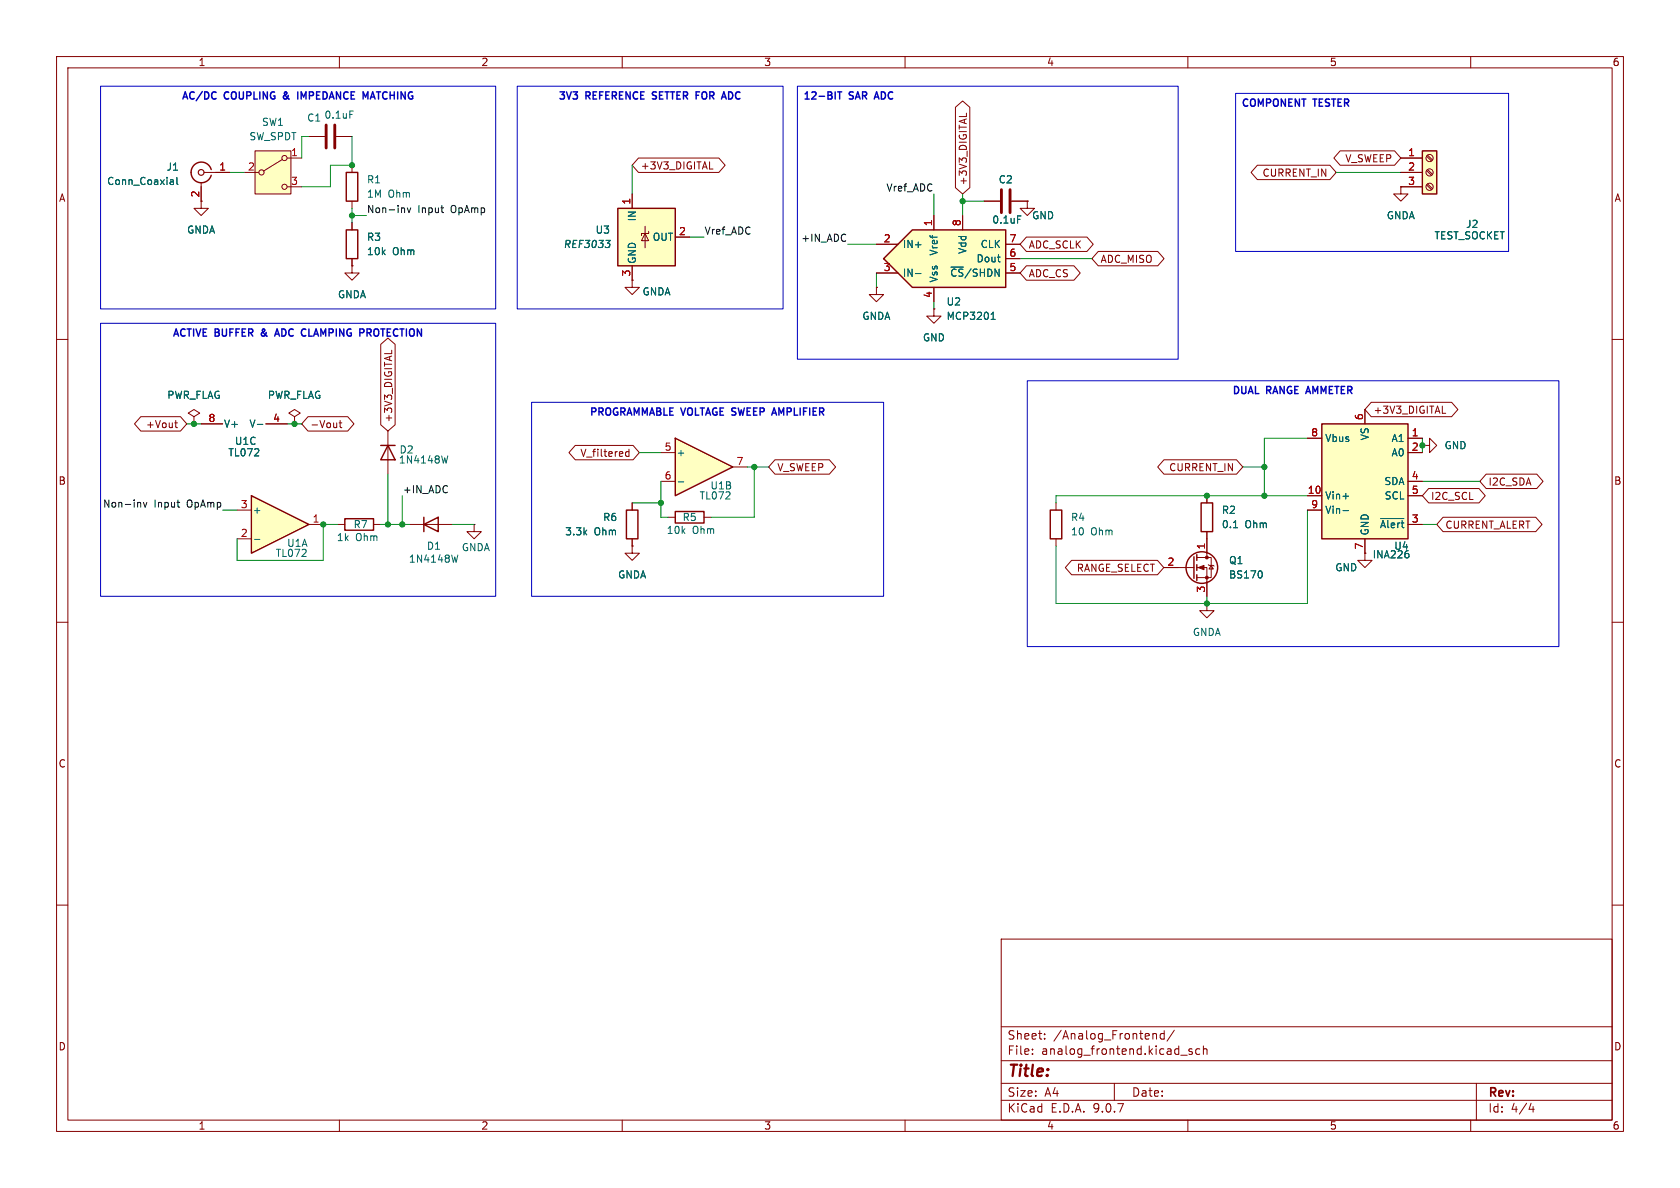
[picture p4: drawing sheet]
<svg xmlns="http://www.w3.org/2000/svg" width="297mm" height="210mm" viewBox="0 0 297 210" stroke-linecap="round" stroke-linejoin="round" font-family="sans-serif">
<g fill="none" stroke="#840000" stroke-width=".18">
<path d="M10 10h277v190h-277zM12 12h273v186h-273zM60 10v2M110 10v2M160 10v2M210 10v2M260 10v2M62.2 29.2v1.3M62.2 35.6v1.2M10 60h2M35.6 74.9h3.8M47 74.9h3.8"/>
<path d="M285 60h2M241.3 97.8v1.3h1.3l-1.3 1.2-1.3-1.2h1.3M241.3 97.8h.1M10 110h2M285 110h2M10 160h2M177 166h108v32h-108zM285 160h2M60 198v2M110 198v2M160 198v2M177 194.5h108"/>
<path d="M177 191.5h108M177 187.5h108M177 181.5h108M182.5 186.3v.1M182.5 185.5v.1M184.7 183.6v.1M184.7 182.8v.1M197 191.5v3M204 182.7l.4 .1 .1 .1v.8M205.8 182.8l-.4-.1-.3 .3v.4l.1 .2h.6M205.8 182.2v1.5M207.6 182.1l-1.3 2"/>
<path d="M208.7 186.5h1.2M210 198v2M210.7 185.5l-.3-.1-.2 .2v.2l.5 .2v.3h-.5M212.1 185.5l-.4-.1-.3 .3v.4l.1 .2h.6M212.7 185.5l.3-.1 .3 .1 .1 .9M212.7 184.9v1.5M260 198v2M261 191.5v6.5M270.7 195l-.4 1.1h.9M271 195.6v1"/>
</g>
<path d="M61.2 30.5h2v5.1h-2z" fill="none" stroke="#840000" stroke-width=".25"/>
<path d="M45.5 75h1" fill="none" stroke="#006464" stroke-width=".18"/>
<path d="M109.2 36.8h10.2v10.2h-10.2z" fill="#ffffc2"/>
<path d="M109.2 36.8h10.2v10.2h-10.2zM185.7 90.2h2v5.1h-2zM212.3 88.9h2.1v5.1h-2.1z" fill="none" stroke="#840000" stroke-width=".25"/>
<path d="M111.8 34.3v2.5M111.8 49.5v1.3h1.2l-1.2 1.3-1.3-1.3h1.3M111.8 49.5h.1M111.8 47v2.5M114 41.3l.7 1.2h-1.3zM114 40v3.8M114.7 40.9v.4h-1.3v.4M119.4 41.9h2.5M186.7 88.9v1.3M186.7 95.3v1.2M213.4 87.6v1.3M213.4 94v1.3" fill="none" stroke="#840000" stroke-width=".18"/>
<path d="M107.1 42.5h.8l-.5 .5M107.7 43l.1 .2-.1 .4M218.1 93.3h.7" fill="none" stroke="#006464" stroke-width=".18"/>
<path d="M233.7 74.9h15.2v20.4h-15.2z" fill="#ffffc2"/>
<g fill="none" stroke="#840000" stroke-width=".25">
<path d="M37.3 30a1.81 1.81 0 0 0-2.8-1 1.81 1.81 0 0 0 0 3 1.81 1.81 0 0 0 2.8-1M61.2 40.6h2v5.1h-2zM233.7 74.9h15.2v20.4h-15.2zM61 91.7h5v2h-5zM211.1 98.4v3.8M211.6 98v1.1M211.6 99.8v1M211.6 101.6v1"/>
<circle cx="212.5" cy="100.3" r="2.79"/>
</g>
<g fill="none" stroke="#840000" stroke-width=".18">
<path d="M35.6 32.3v3.3M36.1 30.5h4.5M54.6 24.1h2.8M59.4 24.1h2.8M62.2 39.4v1.2M62.2 47v1.3h1.3l-1.3 1.2-1.2-1.2h1.2M62.2 47h.1M62.2 45.7v1.3M231.1 77.5h2.6M241.3 72.4v2.5M248.9 77.5h2.6M59.7 92.7h1.3"/>
<path d="M66 92.7h1.3M211.6 98.6h2.5v3.5h-2.5M213.4 95.3v3.3M213.6 99.8l.1 .1h.8l.1 .2M214.1 99.9l.4 .7h-.8zM231.1 87.6h2.6M231.1 90.2h2.6M241.3 95.3v2.5M248.9 87.6h2.6M248.9 80h2.6M248.9 85.1h2.6M248.9 92.7h2.6"/>
<path d="M205.7 100.3h5.4M211.6 100.3h1.8v5.1M213.4 106.7v1.3h1.2l-1.2 1.2-1.3-1.2h1.3M213.4 106.7h.1"/>
</g>
<path d="M61.8 19.6h.6M30.2 31.8h.4l.1 .8M30.7 32.6h-.5M30.7 32.1h-.5M31.3 31.4v1l.2 .2M237.4 87.7h1M237.4 90.3h1M244.1 91.7h4.1M249 98l.1 .4-.1 .2M223 101l.1 .4-.1 .7" fill="none" stroke="#006464" stroke-width=".18"/>
<path d="M57.7 22.1v4.1M59.2 22.1v4.1" fill="none" stroke="#840000" stroke-width=".51"/>
<g fill="#840000" stroke="#840000" stroke-width=".18">
<path d="M211.8 100.3l1.1-.4v.8z"/>
<circle cx="213.4" cy="98.6" r=".25"/>
<circle cx="213.4" cy="102.1" r=".25"/>
</g>
<circle cx="35.6" cy="30.5" r=".51" fill="none" stroke="#840000" stroke-width=".2"/>
<path d="M44.4 87.6l10.2 5.1-10.2 5.1z" fill="#ffffc2"/>
<path d="M44.4 87.6l10.2 5.1-10.2 5.1z" fill="none" stroke="#840000" stroke-width=".25"/>
<path d="M41.9 90.2h2.5M41.9 95.3h2.5M54.6 92.7h2.5" fill="none" stroke="#840000" stroke-width=".18"/>
<path d="M45 95.3h.9" fill="none" stroke="#006464" stroke-width=".18"/>
<path d="M251.5 26.7h2.5v7.6h-2.5z" fill="#ffffc2"/>
<path d="M251.5 26.7h2.5v7.6h-2.5z" fill="none" stroke="#840000" stroke-width=".25"/>
<g fill="none" stroke="#840000" stroke-width=".18">
<path d="M247.6 33v1.3h1.3l-1.3 1.3-1.2-1.3h1.2M247.6 33h.1M247.6 27.9h3.9M247.6 30.5h3.9M247.6 33h3.9M252.2 27.6l.9 .8M252.2 30.1l.9 .9M252.2 32.7l.9 .8M252.4 27.4l.8 .9M252.4 30l.8 .8M252.4 32.5l.8 .9M34.3 73.7l1-.7-1-.6-1 .6 1 .7v1.2"/>
<path d="M34.3 74.9h.1M52.1 73.7l1-.7-1-.6-1 .6 1 .7v1.2M52.1 74.9h.1"/>
<circle cx="252.7" cy="30.5" r=".63"/>
<circle cx="252.7" cy="33" r=".63"/>
<circle cx="252.7" cy="27.9" r=".63"/>
</g>
<path d="M119.4 77.5l10.1 5.1-10.1 5z" fill="#ffffc2"/>
<path d="M119.4 77.5l10.1 5.1-10.1 5z" fill="none" stroke="#840000" stroke-width=".25"/>
<path d="M116.8 80h2.6M116.8 85.1h2.6M129.5 82.6h2.6" fill="none" stroke="#840000" stroke-width=".18"/>
<path d="M119.9 85.2h1" fill="none" stroke="#006464" stroke-width=".18"/>
<path d="M45.1 26.7h6.3v7.6h-6.3z" fill="#ffffc2"/>
<g fill="none" stroke="#840000" stroke-width=".18">
<path d="M35.6 35.6v1.2h-1.3l1.3 1.3 1.2-1.3h-1.2M43.2 30.5h2.5M45.1 26.7h6.3v7.6h-6.3zM49.9 28.2l-3.3 2M50.8 27.9h2.5M50.8 33h2.5M174 35.6h2.8M178.8 35.6h2.8M181.6 35.6v1.2h1.3l-1.3 1.3-1.3-1.3h1.3M181.6 35.6h.1M154.9 50.8v1.3h1.3l-1.3 1.2-1.2-1.2h1.2M154.9 50.8h.1"/>
<path d="M68.6 76.2v7.6M251.5 78.7h1.2v-1.2l1.3 1.2-1.3 1.3v-1.3M251.5 78.7h.1M72.4 92.7h7.6M83.8 92.7v1.3h1.3l-1.3 1.3-1.3-1.3h1.3M83.8 92.7h.1M111.8 96.5v1.3h1.2l-1.2 1.3-1.3-1.3h1.3M111.8 96.5h.1M111.8 88.9v1.3M111.8 95.3v1.2M118.1 91.4h1.3M124.5 91.4h1.2"/>
<circle cx="46.2" cy="30.5" r=".46"/>
<circle cx="50.3" cy="33" r=".46"/>
<circle cx="50.3" cy="27.9" r=".46"/>
</g>
<path d="M67.3 78.7h2.5M68.6 78.7l1.2 2.6h-2.5zM74.9 92.7l2.6-1.3v2.6zM74.9 91.4v2.6M110.7 90.2h2.1v5.1h-2.1zM119.4 90.4h5.1v2.1h-5.1z" fill="none" stroke="#840000" stroke-width=".25"/>
<path d="M179.9 38.2h.6M79.2 80.6l-.3 1.3M80.9 98.1l-.3 1.3" fill="none" stroke="#006464" stroke-width=".18"/>
<path d="M177 33.5v4.1M178.6 33.5v4.1" fill="none" stroke="#840000" stroke-width=".51"/>
<path d="M156.2 45.7l5.1-5.1h16.5v10.2h-16.5z" fill="#ffffc2"/>
<path d="M156.2 45.7l5.1-5.1h16.5v10.2h-16.5z" fill="none" stroke="#840000" stroke-width=".25"/>
<g fill="none" stroke="#840000" stroke-width=".18">
<path d="M168.9 19l1.3-1.1 1.3 1.1v14.2l-1.3 1.1-1.3-1.1zM35.6 33v2.6M38.1 30.5h2.5M62.2 39.4v1.2M111.8 34.3v2.5M112.9 27.9h14.2l1.1 1.3-1.1 1.3h-14.2l-1.1-1.3zM125.4 29.9h.6M165.1 38.1v2.5M170.2 38.1v2.5M170.9 20v.6M174 35.6h2.8M178.8 35.6h2.8"/>
<path d="M181.6 35.6h.1M222.3 29.2h12.8l1.1 1.3-1.1 1.3h-12.8l-1.1-1.3zM236.9 26.7h9.6l1.1 1.2-1.1 1.3h-9.6l-1.1-1.3zM247.6 33h.1M247.6 30.5h3.9M247.6 27.9h3.9M247.6 33h3.9M62.2 47h.1M62.2 45.7v1.3M111.8 49.5h.1M111.8 47v2.5M119.4 41.9h2.5"/>
<path d="M154.9 50.8h.1M154.9 43.2h3.8M154.9 48.3h3.8M165.1 54.6v1.3h1.3l-1.3 1.3-1.3-1.3h1.3M165.1 54.6h.1M165.1 50.8v2.5M177.8 43.2h2.5M177.8 48.3h2.5M177.8 45.7h2.5M181.5 41.9h10.7l1.1 1.3-1.1 1.3h-10.7l-1.2-1.3zM181.5 47h8.4l1.1 1.3-1.1 1.2h-8.4l-1.2-1.2zM194.2 44.4h10.5l1.1 1.3-1.1 1.3h-10.5l-1.2-1.3z"/>
<path d="M24.9 73.7h7l1.1 1.2-1.1 1.3h-7l-1.1-1.3zM30.9 74.8h.5M31.1 74.3v1.1l.3 .2M34.3 74.9h.1M35.6 74.9h3.8M47 74.9h3.8M52.1 74.9h.1M54.5 73.7h7l1.1 1.2-1.1 1.3h-7l-1.2-1.3zM59.9 74.8h.5M60.1 74.3v1.1l.3 .2M67.3 60.9l1.3-1.1 1.3 1.1v14.2l-1.3 1.1-1.3-1.1zM69.3 61.9v.6"/>
<path d="M101.7 78.7h10.2l1.1 1.3-1.1 1.3h-10.2l-1.1-1.3zM111.2 79.4v1.3M111.2 79.9l-.4-.1-.2 .3 .1 .5h.5M231.1 77.5h2.6M241.3 72.4v2.5M242.4 71.1h14.2l1.1 1.3-1.1 1.3h-14.2l-1.1-1.3zM248.9 77.5h2.6M251.5 78.7h.1M255 73.1h.6M111.8 96.5h.1M111.8 88.9v1.3M111.8 95.3v1.2"/>
<path d="M137 81.3h9.6l1.1 1.3-1.1 1.2h-9.6l-1.1-1.2zM189.4 99.1h15.2l1.1 1.2-1.1 1.3h-15.2l-1.1-1.3zM205.8 81.3h12.8l1.1 1.3-1.1 1.2h-12.8l-1.1-1.2zM213.4 87.6v1.3M213.4 94v3.8M231.1 87.6h2.6M231.1 90.2h2.6M241.3 97.8h.1M241.3 95.3v2.5M248.9 87.6h2.6M248.9 80h2.6M248.9 85.1h2.6"/>
<path d="M248.9 92.7h2.6M252.6 86.4h8.9l1.1 1.2-1.1 1.3h-8.9l-1.1-1.3zM255.1 91.4h16.4l1.1 1.3-1.1 1.3h-16.4l-1.1-1.3zM262.7 83.8h9l1.1 1.3-1.1 1.3h-9l-1.1-1.3zM205.7 100.3h2.6M213.4 102.9v2.5"/>
</g>
<g fill="none" stroke="#006464" stroke-width=".18">
<path d="M30.2 31.8h.4l.1 .8M30.7 32.6h-.5M30.7 32.1h-.5M31.3 31.4v1l.2 .2M179.9 38.2h.6M107.1 42.5h.8l-.5 .5M107.7 43l.1 .2-.1 .4M161.8 48.4h1M175.2 56.5h.7M175.3 55.5l.3-.3v1.3M45.5 75h1M218.1 93.3h.7"/>
<path d="M237.4 87.7h1M237.4 90.3h1M244.1 91.7h4.1M249 98l.1 .4-.1 .2M223 101l.1 .4-.1 .7"/>
</g>
<path d="M71.5 36.8v.8M72 36.7l.3 .9 .3-.9M77.9 36.7h.5M78.3 37.6h.1M24.7 88.8l.2 .2v.7M25.4 88.8l.3 .9 .3-.9M31.3 88.8h.5M31.6 89.7h.2" fill="none" stroke="#0f0f0f" stroke-width=".18"/>
<g fill="none" stroke="#009600" stroke-width=".18">
<path d="M40.6 30.5h2.6M54.6 24.1h-1.3v3.8M62.2 24.1v5.1h-3.8v3.8h-5.1M62.2 36.8v2.6M62.2 38.1h2.6M111.8 29.2v5.1M165.1 34.3v3.8M170.2 34.3v3.8M170.2 35.6h3.8M236.2 30.5h11.4M121.9 41.9h2.6M149.9 43.2h5"/>
<path d="M154.9 48.3v2.5M165.1 53.3v1.3M180.3 45.7h12.7M33 74.9h2.6M50.8 74.9h2.5M231.1 77.5h-7.6v10.1M251.5 77.5v2.5M39.4 90.2h2.5M59.7 92.7h-2.6v6.4h-15.2v-3.8M67.3 92.7h5.1M68.6 83.8v8.9M71.1 87.6v5.1"/>
<path d="M80 92.7h3.8M111.8 88.9h5M113 80h3.8M116.8 85.1v6.3h1.3M132.1 82.6h3.8M133.3 82.6v8.8h-7.6M219.7 82.6h3.8M231.1 90.2v16.5h-44.4v-10.2M231.1 87.6h-44.4v1.3M251.5 92.7h2.5M251.5 85.1h10.1M213.4 105.4v1.3"/>
</g>
<path d="M17.8 15.2h69.8v39.4h-69.8zM91.4 15.2h47v39.4h-47zM141 15.2h67.3v48.3h-67.3zM218.4 16.5h48.3v28h-48.3zM17.8 57.2h69.8v48.2h-69.8zM94 71.1h62.2v34.3h-62.2zM181.6 67.3h94v47h-94z" fill="none" stroke="#0000c2" stroke-width=".18"/>
<g fill="none" stroke="#0000c2" stroke-width=".25">
<path d="M32.3 17.5l.4-1.3 .5 1.3M34.3 16.4l-.3-.2-.3 .2M35.8 16.2l-1.1 1.6M36.8 16.4l-.6-.2v1.3M38.2 16.4l-.4-.2-.3 .2M38.2 17.4l-.3 .1M40.4 16.4l-.3-.2-.3 .2M41 16.4l.2-.2 .5 .2M42.3 16.2v1.1M43 16.2v1.1M44.3 16.4l-.7-.2v1.3M44.9 16.2v1.3"/>
<path d="M45.9 16.2v1.3M47.3 16.2v1.3l-.8-1.3v1.3M48.5 16.3l-.3-.1-.3 .2M50.3 16.4l.2-.2 .2 .2M52.6 16.2v1.3M53.2 17.5v-1.3l.5 .9 .4-.9v1.3M55.4 16.4l-.7-.2v1.3M56.6 16.2h-.6v1.3M57.7 16.4l-.6-.2v1.3M58.2 17.5l.4-1.3 .5 1.3M60.2 16.2v1.3l-.7-1.3v1.3M61.5 16.4l-.3-.2-.3 .2"/>
<path d="M62.7 16.2h-.6v1.3M64.2 17.5v-1.3l.4 .9 .4-.9v1.3M65.5 17.5l.4-1.3 .4 1.3M66.6 16.2h.7M66.9 16.2v1.3M68.4 16.4l-.3-.2-.3 .2M69 16.2v1.3M69.7 16.2v1.3M70.3 16.2v1.3M71.6 16.2v1.3l-.7-1.3v1.3M72.9 16.3l-.3-.1-.3 .2M99 16.2h.8l-.4 .5"/>
<path d="M100.1 16.2l.5 1.3 .4-1.3M101.3 16.2h.8l-.4 .5M104.3 16.4l-.7-.2v1.3M105.5 16.2h-.6v1.3M106.6 16.2h-.6v1.3M107.7 16.2h-.6v1.3M108.9 16.4l-.6-.2v1.3M110.1 16.2h-.6v1.3M111.4 16.2v1.3l-.7-1.3v1.3M112.7 16.4l-.3-.2-.3 .2M113.9 16.2h-.6v1.3M116.1 16.3l-.5-.1-.2 .2"/>
<path d="M117.2 16.2h-.6v1.3M117.6 16.2h.7M117.9 16.2v1.3M118.5 16.2h.8M118.9 16.2v1.3M120.3 16.2h-.6v1.3M121.5 16.4l-.7-.2v1.3M123.7 16.2h-.6v1.3M124.2 16.4l.2-.2 .5 .2M126.2 16.4l-.7-.2v1.3M127.5 17.5l.5-1.3 .4 1.3M129.4 16.4l-.6-.2v1.3"/>
<path d="M130.8 16.4l-.4-.2-.3 .2M142.6 16.4l.1-.2v1.3M143.5 16.4l.2-.2 .5 .2M147 16.4l-.6-.2v1.3M147.7 16.2v1.3M148.1 16.2h.7M148.4 16.2v1.3M150.9 16.3l-.5-.1-.2 .2M151.2 17.5l.4-1.3 .5 1.3M153.2 16.4l-.7-.2v1.3M154.5 17.5l.5-1.3 .4 1.3M154.7 17.1h.6"/>
<path d="M156.4 16.4l-.6-.2v1.3M157.8 16.4l-.3-.2-.4 .2M220.6 17.6l-.4-.1-.3 .2M221.1 17.7l.3-.2 .5 .2M222.5 18.8v-1.3l.4 .9 .4-.9v1.3M224.6 17.6l-.7-.1v1.3M225.2 17.7l.2-.2 .5 .2M227.2 17.5v1.3l-.7-1.3v1.3M228.4 17.5h-.6v1.3M229.7 17.5v1.3l-.7-1.3v1.3M230.1 17.5h.8M230.5 17.5v1.3"/>
<path d="M232.1 17.5h.7M232.4 17.5v1.3M233.8 17.5h-.6v1.3M235 17.6l-.4-.1-.2 .1M235.4 17.5h.7M235.8 17.5v1.3M237.2 17.5h-.6v1.3M238.4 17.6l-.7-.1v1.3M30.7 59.4l.4-1.3 .5 1.3M32.7 58.3l-.3-.2-.3 .2M33.1 58.1h.7M33.4 58.1v1.3"/>
<path d="M34.2 58.1v1.3M34.7 58.1l.4 1.3 .4-1.3M36.5 58.1h-.6v1.3M38.6 58.3l-.6-.2v1.3M39.3 58.1v1.1M40 58.1v1.1M41.2 58.1h-.6v1.3M42.3 58.1h-.6v1.3M43.4 58.1h-.6v1.3M44.6 58.3l-.6-.2v1.3M46.4 58.3l.2-.2 .2 .2M48.6 59.4l.4-1.3 .4 1.3"/>
<path d="M48.7 59.1h.6M50.4 58.3l-.6-.2v1.3M51.8 58.3l-.3-.2-.3 .2M54.1 58.3l-.4-.2-.3 .2M54.6 58.1v1.3M55.5 59.4l.4-1.3 .4 1.3M56.7 59.4v-1.3l.4 1 .5-1v1.3M58.8 58.3l-.6-.2v1.3M59.4 58.1v1.3M60.8 58.1v1.3l-.7-1.3v1.3M62 58.2l-.3-.1-.3 .2M64.3 58.3l-.7-.2v1.3"/>
<path d="M64.9 58.8h.5M65.6 58.3l-.7-.2v1.3M66.2 58.3l.2-.2 .5 .2M67.3 58.1h.7M67.7 58.1v1.3M69.1 58.1h-.6v1.3M70.3 58.3l-.3-.2-.3 .2M70.7 58.1h.7M71.1 58.1v1.3M71.8 58.1v1.3M72.5 58.3l.2-.2 .5 .2M74.5 58.1v1.3l-.7-1.3v1.3"/>
<path d="M105.3 72.2l-.7-.1v1.3M106.6 72.2l-.7-.1v1.3M107.2 72.3l.2-.2 .5 .2M109.2 72.2l-.3-.1-.3 .2M110.4 72.2l-.6-.1v1.3M110.9 73.4l.4-1.3 .4 1.3M112.1 73.4v-1.3l.4 .9 .5-.9v1.3M113.6 73.4v-1.3l.4 .9 .4-.9v1.3M114.8 73.4l.5-1.3 .4 1.3M116.7 72.2l-.6-.1v1.3M117.4 72.1v1.3M119 72.1h-.6v1.3"/>
<path d="M120.3 72.1l.5 1.3 .4-1.3M121.6 72.3l.3-.2 .4 .2M122.9 72.1v1.3M123.8 72.1h.7M124.2 72.1v1.3M124.8 73.4l.4-1.3 .4 1.3M126.7 72.2l-.3-.1-.3 .2M127.9 72.1h-.6v1.3M130.1 72.2l-.5-.1-.2 .1M130.5 72.1l.3 1.3M131.6 72.1l-.3 1.3M132.7 72.1h-.6v1.3"/>
<path d="M133.8 72.1h-.6v1.3M135 72.2l-.6-.1v1.3M136.4 73.4l.5-1.3 .4 1.3M136.6 73h.6M137.7 73.4v-1.3l.4 .9 .5-.9v1.3M139.8 72.2l-.6-.1v1.3M140.4 72.1v1.3M141.5 72.1v1.3M142.7 72.1h-.6v1.3M143.1 72.1v1.3M144.4 72.1h-.6v1.3M145.6 72.2l-.7-.1v1.3"/>
<path d="M218.9 68.5l-.6-.2v1.3M219.5 68.3v1M220.3 68.3v1M220.7 69.6l.4-1.3 .4 1.3M221.9 68.3v1.3M224.6 68.4l-.7-.1v1.3M225 69.6l.5-1.3 .4 1.3M227 68.3v1.3l-.7-1.3v1.3M228.3 68.4l-.3-.1-.3 .2M229.5 68.3h-.6v1.3M230.8 69.6l.5-1.3 .4 1.3M232.1 69.6v-1.3l.4 .9 .5-.9v1.3"/>
<path d="M233.6 69.6v-1.3l.4 .9 .4-.9v1.3M235.6 68.3h-.6v1.3M236 68.3h.7M236.3 68.3v1.3M237.7 68.3h-.6v1.3M238.9 68.4l-.6-.1v1.3"/>
</g>
<g fill="#009600" stroke="#009600" stroke-width=".18">
<circle cx="71.1" cy="92.7" r=".46"/>
<circle cx="68.6" cy="92.7" r=".46"/>
<circle cx="133.3" cy="82.6" r=".46"/>
<circle cx="116.8" cy="88.9" r=".46"/>
<circle cx="223.5" cy="87.6" r=".46"/>
<circle cx="223.5" cy="82.6" r=".46"/>
<circle cx="213.4" cy="106.7" r=".46"/>
<circle cx="251.5" cy="78.7" r=".46"/>
<circle cx="62.2" cy="38.1" r=".46"/>
<circle cx="34.3" cy="74.9" r=".46"/>
<circle cx="62.2" cy="29.2" r=".46"/>
<circle cx="170.2" cy="35.6" r=".46"/>
<circle cx="213.4" cy="87.6" r=".46"/>
<circle cx="57.1" cy="92.7" r=".46"/>
<circle cx="52.1" cy="74.9" r=".46"/>
</g>
<text font-size="2.8" fill="#840000" x="178" y="190.9">Title:</text>
<g font-size="2.1" fill="#840000">
<text x="178" y="184">Sheet:</text>
<text x="186.2" y="184">/Analog_Frontend/</text>
<text x="178" y="186.7">File:</text>
<text x="184.1" y="186.7">analog_frontend.kicad_sch</text>
<text x="178" y="196.9">KiCad</text>
<text x="178" y="194.1">Size:</text>
<text x="184.7" y="194.1">A4</text>
<text x="185.7" y="196.9">E.D.A.</text>
<text x="193.3" y="196.9">9.0.7</text>
<text x="200" y="194.1">Date:</text>
<text x="263" y="194.3">Rev:</text>
<text x="263" y="196.9">Id:</text>
<text x="267.1" y="196.9">4/4</text>
</g>
<g font-size="1.8" fill="#840000">
<text x="35" y="11.9">1</text>
<text x="85" y="11.9">2</text>
<text x="135" y="11.9">3</text>
<text x="185" y="11.9">4</text>
<text x="235" y="11.9">5</text>
<text x="285" y="11.9">6</text>
<text x="237.7" y="28.9">V_SWEEP</text>
<text x="10.3" y="35.9">A</text>
<text x="35.3" y="35" transform="rotate(-90 35.3 35)">2</text>
<text x="113.2" y="30.2">+3V3_DIGITAL</text>
<text x="171.1" y="32.9" transform="rotate(-90 171.1 32.9)">+3V3_DIGITAL</text>
<text x="223.1" y="31.4">CURRENT_IN</text>
<text x="285.3" y="35.9">A</text>
<text x="181.8" y="44.1">ADC_SCLK</text>
<text x="194.5" y="46.7">ADC_MISO</text>
<text x="181.8" y="49.2">ADC_CS</text>
<text x="25.7" y="75.9">+Vout</text>
<text x="54.8" y="75.9">-Vout</text>
<text x="69.5" y="74.8" transform="rotate(-90 69.5 74.8)">+3V3_DIGITAL</text>
<text x="242.7" y="73.3">+3V3_DIGITAL</text>
<text x="102.5" y="81">V_filtered</text>
<text x="137.3" y="83.5">V_SWEEP</text>
<text x="206.6" y="83.5">CURRENT_IN</text>
<text x="10.3" y="85.9">B</text>
<text x="252.9" y="88.6">I2C_SCL</text>
<text x="263" y="86">I2C_SDA</text>
<text x="285.3" y="85.9">B</text>
<text x="255.4" y="93.7">CURRENT_ALERT</text>
<text x="190.3" y="101.3">RANGE_SELECT</text>
<text x="10.3" y="135.9">C</text>
<text x="285.3" y="135.9">C</text>
<text x="10.3" y="185.9">D</text>
<text x="285.3" y="185.9">D</text>
<text x="35" y="199.9">1</text>
<text x="85" y="199.9">2</text>
<text x="135" y="199.9">3</text>
<text x="185" y="199.9">4</text>
<text x="235" y="199.9">5</text>
<text x="285" y="199.9">6</text>
</g>
<g font-size="1.8" fill="#0000c2">
<text x="31.9" y="18.2">AC/DC</text>
<text x="39.7" y="18.2">COUPLING</text>
<text x="50.6" y="18.2">&amp;</text>
<text x="53.6" y="18.2">IMPEDANCE</text>
<text x="65.7" y="18.2">MATCHING</text>
<text x="98.6" y="18.2">3V3</text>
<text x="103.5" y="18.2">REFERENCE</text>
<text x="115.8" y="18.2">SETTER FOR</text>
<text x="129.2" y="18.2">ADC</text>
<text x="141.9" y="18.2">12-BIT</text>
<text x="150.2" y="18.2">SAR</text>
<text x="155.3" y="18.2">ADC</text>
<text x="219.4" y="19.5">COMPONENT</text>
<text x="232.3" y="19.5">TESTER</text>
<text x="30.3" y="60.1">ACTIVE BUFFER</text>
<text x="46.7" y="60.1">&amp;</text>
<text x="49.7" y="60.1">ADC</text>
<text x="54.8" y="60.1">CLAMPING</text>
<text x="65.6" y="60.1">PROTECTION</text>
<text x="217.7" y="70.3">DUAL</text>
<text x="223.9" y="70.3">RANGE AMMETER</text>
<text x="104.1" y="74.1">PROGRAMMABLE VOLTAGE SWEEP</text>
<text x="137.6" y="74.1">AMPLIFIER</text>
</g>
<g font-size="1.8" fill="#006464">
<text x="46.2" y="22.5">SW1</text>
<text x="54.2" y="21.7">C1</text>
<text x="57.3" y="21.2">0.1uF</text>
<text x="44" y="25">SW_SPDT</text>
<text x="18.8" y="32.9">Conn_Coaxial</text>
<text x="29.4" y="30.4">J1</text>
<text x="64.8" y="32.6">R1</text>
<text x="64.8" y="35.2">1M</text>
<text x="68.6" y="35.2">Ohm</text>
<text x="176.5" y="32.6">C2</text>
<text x="33" y="41.5">GNDA</text>
<text x="105.2" y="41.5">U3</text>
<text x="112.6" y="39.2" transform="rotate(-90 112.6 39.2)">IN</text>
<text x="175.3" y="39.7">0.1uF</text>
<text x="182.4" y="39">GND</text>
<text x="245.1" y="39">GNDA</text>
<text x="259.1" y="40.5">J2</text>
<text x="64.8" y="42.8">R3</text>
<text x="64.8" y="45.3">10k</text>
<text x="69.4" y="45.3">Ohm</text>
<text x="99.6" y="44">REF3033</text>
<text x="112.6" y="46.7" transform="rotate(-90 112.6 46.7)">GND</text>
<text x="115.3" y="42.8">OUT</text>
<text x="159.5" y="44">IN+</text>
<text x="166" y="45.3" transform="rotate(-90 166 45.3)">Vref</text>
<text x="171" y="45" transform="rotate(-90 171 45)">Vdd</text>
<text x="172.5" y="46.6">Dout</text>
<text x="173.3" y="44">CLK</text>
<text x="253.5" y="42.5">TEST_SOCKET</text>
<text x="59.6" y="52.9">GNDA</text>
<text x="113.5" y="52.4">GNDA</text>
<text x="159.5" y="49.1">IN-</text>
<text x="166" y="50" transform="rotate(-90 166 50)">Vss</text>
<text x="167.9" y="49.1">~{CS}/SHDN</text>
<text x="152.4" y="56.7">GNDA</text>
<text x="167.3" y="54.2">U2</text>
<text x="167.3" y="56.7">MCP3201</text>
<text x="163.1" y="60.6">GND</text>
<text x="29.5" y="70.7">PWR_FLAG</text>
<text x="47.3" y="70.7">PWR_FLAG</text>
<text x="39.5" y="75.8">V+</text>
<text x="44" y="75.8">V-</text>
<text x="242.2" y="77.9" transform="rotate(-90 242.2 77.9)">VS</text>
<text x="40.3" y="80.9">TL072</text>
<text x="41.4" y="78.8">U1C</text>
<text x="70.4" y="82.1">1N4148W</text>
<text x="70.5" y="80.4">D2</text>
<text x="119.5" y="80.9">+</text>
<text x="234.2" y="78.3">Vbus</text>
<text x="245.9" y="78.3">A1</text>
<text x="245.9" y="80.9">A0</text>
<text x="255.3" y="79.6">GND</text>
<text x="123.6" y="88.5">TL072</text>
<text x="125.5" y="86.7">U1B</text>
<text x="234.2" y="88.5">Vin+</text>
<text x="244.6" y="86">SDA</text>
<text x="244.7" y="88.5">SCL</text>
<text x="44.6" y="91">+</text>
<text x="59.5" y="95.9">1k</text>
<text x="62.4" y="93.6">R7</text>
<text x="62.9" y="95.9">Ohm</text>
<text x="99.8" y="94.8">3.3k</text>
<text x="105" y="94.8">Ohm</text>
<text x="106.5" y="92.3">R6</text>
<text x="117.8" y="94.6">10k</text>
<text x="120.6" y="92.3">R5</text>
<text x="122.4" y="94.6">Ohm</text>
<text x="189.2" y="92.3">R4</text>
<text x="189.2" y="94.8">10</text>
<text x="192.8" y="94.8">Ohm</text>
<text x="215.9" y="91">R2</text>
<text x="215.9" y="93.6">0.1</text>
<text x="220.1" y="93.6">Ohm</text>
<text x="234.2" y="91">Vin-</text>
<text x="242.2" y="94.7" transform="rotate(-90 242.2 94.7)">GND</text>
<text x="243.9" y="93.6">~{Alert}</text>
<text x="48.6" y="98.7">TL072</text>
<text x="50.7" y="96.9">U1A</text>
<text x="72.2" y="99.7">1N4148W</text>
<text x="75.4" y="97.4">D1</text>
<text x="81.5" y="97.6">GNDA</text>
<text x="217.2" y="99.9">Q1</text>
<text x="236" y="101.2">GND</text>
<text x="242.6" y="98.9">INA226</text>
<text x="246.4" y="97.4">U4</text>
<text x="109.2" y="102.5">GNDA</text>
<text x="217.2" y="102.5">BS170</text>
<text x="210.8" y="112.6">GNDA</text>
</g>
<g font-size="1.8" fill="#a90000">
<text x="51.4" y="27.7">1</text>
<text x="248.8" y="27.7">1</text>
<text x="38.7" y="30.2">1</text>
<text x="43.7" y="30.2">2</text>
<text x="51.4" y="32.8">3</text>
<text x="248.8" y="30.2">2</text>
<text x="248.8" y="32.8">3</text>
<text x="111.5" y="36.3" transform="rotate(-90 111.5 36.3)">1</text>
<text x="119.9" y="41.7">2</text>
<text x="164.8" y="40.1" transform="rotate(-90 164.8 40.1)">1</text>
<text x="169.9" y="40.1" transform="rotate(-90 169.9 40.1)">8</text>
<text x="156.1" y="42.9">2</text>
<text x="178.4" y="42.9">7</text>
<text x="178.4" y="45.5">6</text>
<text x="111.5" y="49" transform="rotate(-90 111.5 49)">3</text>
<text x="156.1" y="48">3</text>
<text x="164.8" y="52.8" transform="rotate(-90 164.8 52.8)">4</text>
<text x="178.4" y="48">5</text>
<text x="36.8" y="74.7">8</text>
<text x="48.2" y="74.7">4</text>
<text x="231.7" y="77.2">8</text>
<text x="241" y="74.4" transform="rotate(-90 241 74.4)">6</text>
<text x="249.5" y="77.2">1</text>
<text x="117.4" y="79.8">5</text>
<text x="130.1" y="82.3">7</text>
<text x="249.5" y="79.8">2</text>
<text x="42.5" y="89.9">3</text>
<text x="117.4" y="84.8">6</text>
<text x="231.1" y="87.4">10</text>
<text x="231.7" y="89.9">9</text>
<text x="249.5" y="84.8">4</text>
<text x="249.5" y="87.4">5</text>
<text x="42.5" y="95">2</text>
<text x="55.2" y="92.5">1</text>
<text x="249.5" y="92.5">3</text>
<text x="206.3" y="100.1">2</text>
<text x="213.1" y="97.2" transform="rotate(-90 213.1 97.2)">1</text>
<text x="241" y="97.2" transform="rotate(-90 241 97.2)">7</text>
<text x="213.1" y="104.8" transform="rotate(-90 213.1 104.8)">3</text>
</g>
<g font-size="1.8" fill="#0f0f0f">
<text x="156.6" y="33.9">Vref_ADC</text>
<text x="64.8" y="37.8">Non-inv</text>
<text x="73.9" y="37.8">Input</text>
<text x="79.8" y="37.8">OpAmp</text>
<text x="124.5" y="41.6">Vref_ADC</text>
<text x="141.5" y="42.8">+IN_ADC</text>
<text x="18.1" y="89.8">Non-inv</text>
<text x="27.2" y="89.8">Input</text>
<text x="33.2" y="89.8">OpAmp</text>
<text x="71.1" y="87.3">+IN_ADC</text>
</g>
</svg>
